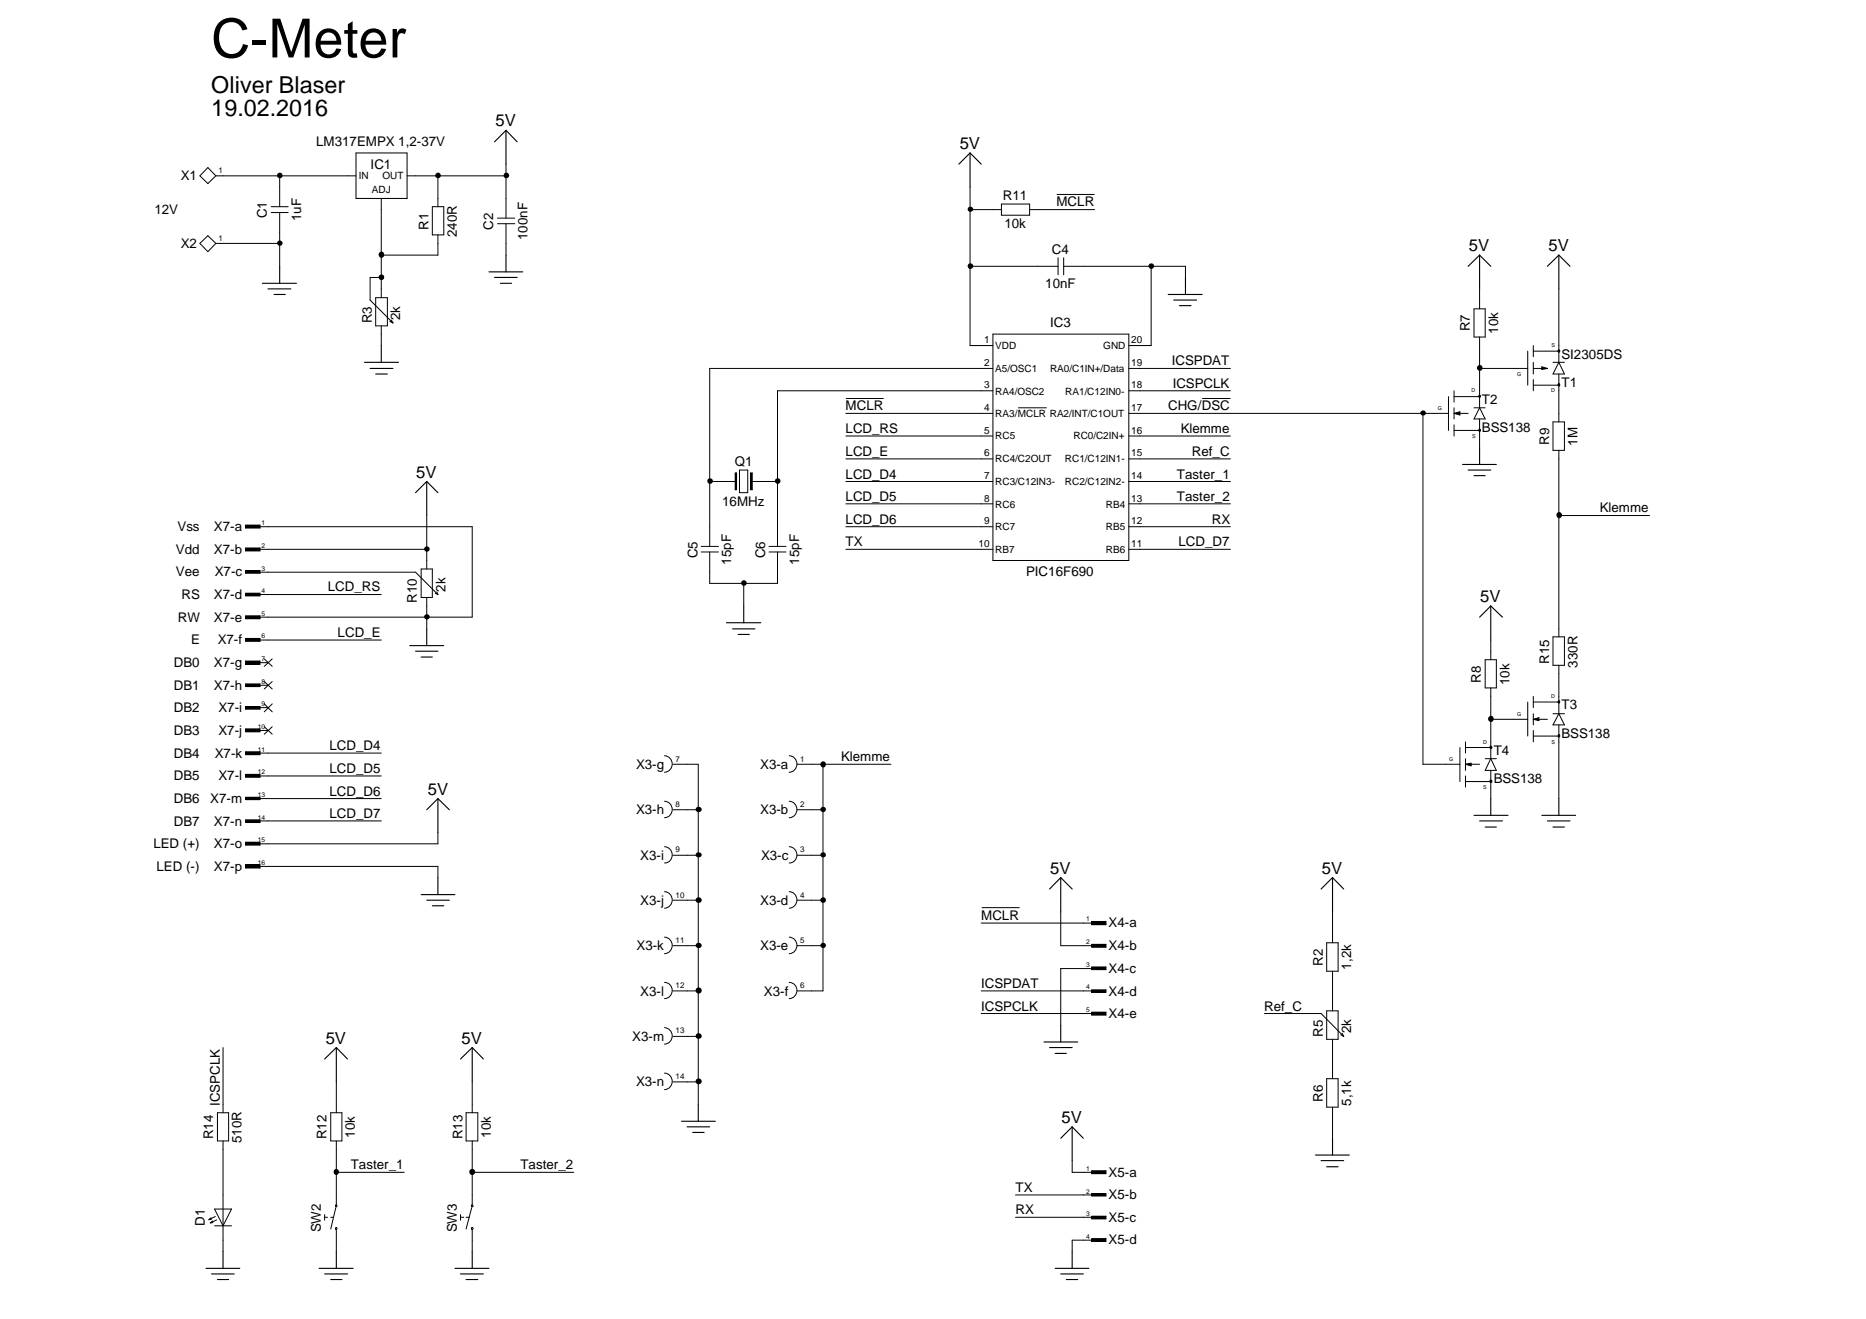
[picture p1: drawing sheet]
<svg xmlns="http://www.w3.org/2000/svg" width="297mm" height="210mm" viewBox="0 0 297 210" stroke-linecap="round" stroke-linejoin="round" font-family="sans-serif">
<g fill="none" stroke="#000" stroke-width=".18">
<path d="M80.5 20.7v5.4M80.5 20.7l-1.8 1.9M80.5 20.7l1.8 1.9M154.4 24.3v5.5M154.4 24.3l-1.8 1.8M154.4 24.3l1.8 1.8M41.8 45.1h5.4M42.7 46h3.6M43.6 46.9h1.8M44.5 42.4v2.7M58 57.7h5.4M58.9 58.6h3.7"/>
<path d="M59.8 59.5h1.9M60.7 55v2.7M77.8 43.3h5.4M78.7 44.2h3.6M79.7 45.1h1.7M80.5 40.6v2.7M186 46.9h5.4M186.8 47.8h3.7M187.7 48.6h1.9M188.7 44.2v2.7M235.5 40.6v5.4M235.5 40.6l-1.8 1.8"/>
<path d="M235.5 40.6l1.8 1.8M248.1 40.6v5.4M248.1 40.6l-1.8 1.8M248.1 40.6l1.8 1.8M67.9 76.6v5.4M67.9 76.6l-1.7 1.8M67.9 76.6l1.8 1.8M232.8 73.9h5.4M233.7 74.8h3.6M234.6 75.7h1.8M235.5 71.2v2.7M115.6 99.1h5.5"/>
<path d="M118.4 96.4v2.7M237.3 96.4v5.5M237.3 96.4l-1.8 1.8M237.3 96.4l1.9 1.8M65.2 102.7h5.4M66.2 103.6h3.5M67 104.6h1.8M67.9 100.1v2.6M116.6 100.1h3.6M117.5 101h1.8M69.7 127.1v5.4M69.7 139.7v2.7"/>
<path d="M69.7 127.1l-1.8 1.8M69.7 127.1l1.8 1.8M168.9 139.7v5.4M168.9 139.7l-1.8 1.8M168.9 139.7l1.8 1.8M212.1 139.7v5.4M212.1 139.7l-1.8 1.8M212.1 139.7l1.8 1.8M234.6 129.8h5.5M235.5 130.6h3.7M236.4 131.6h1.8M237.3 127.1v2.7"/>
<path d="M245.4 129.8h5.4M246.3 130.6h3.6M247.2 131.6h1.8M248.1 127.1v2.7M67 142.4h5.4M67.9 143.3h3.6M68.8 144.1h1.8M53.5 166.7v5.5M53.5 166.7l-1.8 1.8M53.5 166.7l1.8 1.8M75.2 166.7v5.5M75.2 166.7l-1.9 1.8"/>
<path d="M75.2 166.7l1.7 1.8M108.5 178.4h5.4M109.4 179.3h3.6M111.2 175.7v2.7M166.2 165.8h5.4M167.1 166.7h3.6M168 167.6h1.7M168.9 163.2v2.6M170.7 179.3v5.4M170.7 179.3l-1.8 1.8M170.7 179.3l1.8 1.8M35.5 199.1v2.7"/>
<path d="M53.5 199.1v2.7M75.2 199.1v2.7M110.3 180.2h1.8M170.7 199.1v2.7M209.4 183.8h5.4M210.3 184.7h3.6M211.2 185.7h1.8M212.1 181.1v2.7M32.8 201.8h5.4M33.7 202.7h3.6M34.6 203.6h1.8M50.8 201.8h5.4"/>
<path d="M51.7 202.7h3.6M52.6 203.6h1.8M72.4 201.8h5.4M73.3 202.7h3.6M74.2 203.6h1.9M168 201.8h5.3M168.9 202.7h3.6M169.7 203.6h1.9"/>
</g>
<g fill="none" stroke="#000" stroke-width=".16">
<path d="M31.8 38.7l1.3-1.2 1.3 1.2-1.3 1.3zM33.1 26.7l1.3 1.3-1.3 1.2-1.3-1.2zM34.4 28h22.3M34.4 38.7h10.1M43.2 32.9h2.7M43.2 33.8h2.7M44.5 28v4.9M44.5 33.8v8.6M56.7 24.3h8.1v7.3h-8.1zM60.7 31.6v15.8M64.8 28h15.7M68.8 32.9h1.8v4.5h-1.8z"/>
<path d="M69.7 28v4.9M69.7 37.4v3.2h-9M79.2 35.6h2.7M79.2 34.7h2.7M80.5 26.1v8.6M80.5 35.6v5M154.4 29.8v25.2h3.7M154.4 33.4h5M159.4 32.5h4.5v1.7h-4.5zM163.9 33.4h10.3M168.3 30.9h5.9M59.8 47.4h1.9v4.5h-1.9z"/>
<path d="M60.7 51.9v3.1M60.7 44.2h-1.8v3.6l3.7 3.6M62 51.1l.6 .3M62.3 50.9l.3 .5M154.4 42.4h14M158.1 58.6h-45.1v28.4M158.1 53.2h21.6v36h-21.6zM168.4 41v2.7M169.3 42.4h19.4v1.8M169.3 41v2.7M179.7 58.6h16.2M183.2 42.4v12.6h-3.5"/>
<path d="M234.6 49.1h1.8v4.5h-1.8zM235.5 58.6h7.7M235.5 46v3.1M235.5 53.6v11.3M243.2 55.9v5.4M244.1 58.6h2.2M244.1 55v1.8M244.1 57.7v1.8M244.1 55.9h4M245.4 58.4l.9 .2-.9 .2zM247.2 57.7h1.8M248.1 55.7l.2 .1-.2 .2z"/>
<path d="M248.1 57.7l.9 1.8h-1.8zM248.1 46v11.7M248.1 59.5v7.6M113 76.6h4M117 75.3h.2v2.6h-.2zM117.7 74.8h1.3v3.6h-1.3zM119.5 75.3h.2v2.6h-.2zM119.7 76.6h4.1M134.6 65.8h23.5M134.6 69.4h23.5M134.6 73h23.5M134.6 76.6h23.5"/>
<path d="M134.7 63.4h5.9M158.1 62.2h-34.3v24.8M162.1 64.9h4.5M179.7 62.2h16.2M179.7 65.8h50.9M179.7 69.4h16.2M179.7 73h16.2M179.7 76.6h16.2M191.4 63.4h4.4M226.5 65.8v55.8h5.9M230.6 63.1v5.4M231.5 65.8h2.2"/>
<path d="M231.5 62.2v1.8M231.5 64.9v1.8M231.5 67.6v1.8M231.5 63.1h4M231.5 68.5h4M231.5 65.8l.9-.3v.5zM234.6 64.9h1.8M235.4 62.9h.2l-.1 .3-.1-.1zM235.4 68.3h.2l-.1 .3zM235.5 64.9l.9 1.8h-1.8zM235.5 66.7v4.5M244.1 60.4v1.8"/>
<path d="M244.1 61.3h4M247.2 67.1h1.8v4.6h-1.8zM248.1 61.1h.1l.1 .1-.2 .2zM248.1 71.7v29.6M39.1 83.6h2.3v.4h-2.3zM39.1 87.2h2.3v.5h-2.3zM39.1 90.8h2.3v.4h-2.3zM39.1 94.4h2.3v.4h-2.3zM39.1 98h2.3v.5h-2.3zM40.4 83.8h34.8v14.4h-34.8M40.4 87.4h27.5M40.4 91.1h25.8l3.5 3.5"/>
<path d="M40.4 94.6h20.3M67 90.6h1.8v4.5h-1.8zM67.9 82v8.6M67.9 95.1v5M69.3 94.4l.4 .2M69.5 94.2l.2 .4M111.6 87.8h2.8M111.6 87h2.8M113 87.8v5h10.8v-5M118.4 92.8v3.6M122.4 87.8h2.7M122.4 87h2.7"/>
<path d="M134.6 80.2h23.5M134.6 83.8h23.5M134.6 87.4h23.5M179.7 80.2h16.2M179.7 83.8h16.2M179.7 87.4h16.2M248.1 82h14.5M39.1 101.6h2.3v.5h-2.3zM39.1 105.2h2.3v.5h-2.3zM39.1 108.8h2.3v.5h-2.3zM39.1 112.4h2.3v.5h-2.3zM39.1 116h2.3v.5h-2.3z"/>
<path d="M39.1 119.6h2.3v.5h-2.3zM40.4 101.9h20.3M40.4 105.5h2.3M40.4 109.1h2.3M40.4 112.6h2.3M40.4 116.2h2.3M40.4 119.8h20.3M42.1 112l1.2 1.3M42.1 104.9l1.2 1.1M42.1 115.7l1.2 1.1M42.1 108.5l1.2 1.1M43.3 112l-1.2 1.3"/>
<path d="M43.3 104.9l-1.2 1.1M43.3 115.7l-1.2 1.1M43.3 108.5l-1.2 1.1M232.4 119v5.4M233.3 118.1v1.7M233.3 119h4M236.4 105h1.8v4.5h-1.8zM237.2 118.8h.2v.1l-.1 .2-.1-.2zM237.3 114.5h5.9M237.3 101.9v3.1M237.3 109.5v11.2M243.2 111.7v5.4"/>
<path d="M244.1 110.8v1.8M244.1 113.6v1.8M244.1 116.2v1.9M244.1 114.5h2.2M244.1 111.7h4M244.1 117.1h4M244.1 114.5l.9-.3v.5zM247.2 113.6h1.8M247.2 101.3h1.8v4.6h-1.8zM248.1 111.6h.1v.2h-.1zM248.1 116.9h.1l.1 .2-.2 .2zM248.1 105.9v7.7"/>
<path d="M248.1 115.4v11.7M248.1 113.6l.9 1.8h-1.8zM39.1 123.2h2.3v.5h-2.3zM39.1 126.9h2.3v.4h-2.3zM39.1 130.5h2.3v.4h-2.3zM39.1 134h2.3v.5h-2.3zM39.1 137.6h2.3v.5h-2.3zM40.4 137.9h29.3v1.8M40.4 123.5h20.3M40.4 127.1h20.3M40.4 130.6h20.3M69.7 132.5v1.8h-29.3"/>
<path d="M105.8 120.3a1.32 1.32 0 0 1 1.2 1.3 1.32 1.32 0 0 1-1.2 1.3M105.8 127.5a1.32 1.32 0 0 1 1.2 1.3 1.32 1.32 0 0 1-1.2 1.3M105.8 134.7a1.29 1.29 0 0 1 1.2 1.3 1.29 1.29 0 0 1-1.2 1.3M107.1 121.6h4.1v54.1M107.1 128.9h4.1M107.1 136.1h4.1M125.6 120.3a1.32 1.32 0 0 1 1.3 1.3 1.32 1.32 0 0 1-1.3 1.3M125.6 127.5a1.32 1.32 0 0 1 1.3 1.3 1.32 1.32 0 0 1-1.3 1.3M125.6 134.7a1.29 1.29 0 0 1 1.3 1.3 1.29 1.29 0 0 1-1.3 1.3M126.9 121.6h14.9M126.9 128.9h4.1M126.9 136.1h4.1"/>
<path d="M131 121.6v36.1h-4.1M233.3 121.6h2.2M233.3 120.7v1.9M233.3 123.5v1.8M233.3 124.4h4M233.3 121.6l.9-.1v.4zM236.4 120.7h1.8M237.2 124.2h.2v.1l-.1 .2zM237.3 120.7l.9 1.9h-1.8zM237.3 122.6v4.5M105.8 141.9a1.32 1.32 0 0 1 1.2 1.3 1.32 1.32 0 0 1-1.2 1.3M105.8 149.1a1.32 1.32 0 0 1 1.2 1.4 1.32 1.32 0 0 1-1.2 1.3"/>
<path d="M105.8 156.3a1.29 1.29 0 0 1 1.2 1.3 1.29 1.29 0 0 1-1.2 1.3M107.1 143.3h4.1M107.1 150.5h4.1M107.1 157.7h4.1M125.6 141.9a1.32 1.32 0 0 1 1.3 1.3 1.32 1.32 0 0 1-1.3 1.3M125.6 149.1a1.32 1.32 0 0 1 1.3 1.4 1.32 1.32 0 0 1-1.3 1.3M125.6 156.3a1.29 1.29 0 0 1 1.3 1.3 1.29 1.29 0 0 1-1.3 1.3M126.9 143.3h4.1M126.9 150.5h4.1M156.2 157.7h18.5M156.2 146.9h18.5M156.3 144.4h5.9"/>
<path d="M168.9 145.1v5.4h5.8M173.8 146.6h2.3v.6h-2.3zM173.8 150.3h2.3v.4h-2.3zM173.8 153.9h2.3v.4h-2.3zM173.8 157.5h2.3v.4h-2.3zM174.7 154.1h-5.8v9.1M211.2 150h1.8v4.6h-1.8zM212.1 145.1v4.9M212.1 154.6v6.3M34.6 177.1h1.8v4.5h-1.8zM35.5 166.7v10.4M52.6 177.1h1.8v4.5h-1.8z"/>
<path d="M53.5 172.2v4.9M74.2 177.1h1.9v4.5h-1.9zM75.2 172.2v4.9M105.8 163.5a1.32 1.32 0 0 1 1.2 1.3 1.32 1.32 0 0 1-1.2 1.4M105.8 170.8a1.32 1.32 0 0 1 1.2 1.3 1.32 1.32 0 0 1-1.2 1.3M107.1 164.9h4.1M107.1 172.2h4.1M156.2 161.3h18.5M173.8 161.1h2.3v.4h-2.3zM201.3 161.3h9l3.6 3.6M211.2 160.9h1.8v4.5h-1.8zM211.2 171.7h1.8v4.5h-1.8z"/>
<path d="M212.1 165.4v6.3M212.1 176.2v4.9M213.4 164.7l.5 .2M213.6 164.4l.3 .5M33.6 193.8l-.3 .3M33.7 194l-.4 .1M33.9 194.3l-.4 .3M33.9 194.6h-.4M34.1 192.4h2.8l-1.4 2.7zM34.1 195.1h2.8M34.3 193.6l-1 .5M34.5 194.1l-1 .5"/>
<path d="M35.5 181.6v17.5M51.7 193.7h.4M51.7 193.3v.9M52.6 193.7h.4M53.4 195.4h.2l-.1 .3zM53.4 191.8h.2l-.1 .3-.1-.2zM53.5 192.2l-.9 3.4M53.5 181.6v10.1M53.5 195.7v3.4M53.5 186.6h10.8M73.3 193.7h.5M73.3 193.3v.9"/>
<path d="M74.2 193.7h.5M75.1 195.4l.1-.1 .1 .2-.1 .2zM75.1 191.8l.1-.1 .1 .2-.1 .2-.2-.2zM75.1 192.2l-.9 3.4M75.2 181.6v10.1M75.2 195.7v3.4M75.2 186.6h16.1M161.7 193.7h13M161.7 190.2h13M170.7 184.7v1.9h4M173.8 186.3h2.3v.5h-2.3zM173.8 189.9h2.3v.4h-2.3z"/>
<path d="M173.8 193.5h2.3v.5h-2.3zM173.8 197.1h2.3v.5h-2.3zM174.7 197.4h-4v1.7"/>
</g>
<path d="M117.1 75.3v2.6" fill="none" stroke="#000" stroke-width=".21"/>
<path d="M119.6 75.3v2.6" fill="none" stroke="#000" stroke-width=".25"/>
<g fill="#000">
<path d="M245.4 58.4l.9 .2-.9 .2zM231.5 65.8l.9-.3v.5zM244.1 114.5l.9-.3v.5zM233.3 121.6l.9-.1v.4z"/>
<path d="M247.9 55.8l.2-.1 .3 .1v.2l-.3 .1-.2-.1z" fill-rule="evenodd"/>
<path d="M235.4 63l.1-.1 .2 .1v.2l-.2 .1-.1-.1z" fill-rule="evenodd"/>
<path d="M235.4 68.4l.1-.1 .2 .1v.2l-.2 .1-.1-.1z" fill-rule="evenodd"/>
<path d="M247.9 61.2l.2-.2 .3 .2v.2l-.3 .1-.2-.1z" fill-rule="evenodd"/>
<path d="M39.1 83.6h2.3v.4h-2.3z" fill-rule="evenodd"/>
<path d="M39.1 87.2h2.3v.5h-2.3z" fill-rule="evenodd"/>
<path d="M39.1 98h2.3v.5h-2.3z" fill-rule="evenodd"/>
<path d="M39.1 101.6h2.3v.5h-2.3z" fill-rule="evenodd"/>
<path d="M39.1 105.2h2.3v.5h-2.3z" fill-rule="evenodd"/>
<path d="M39.1 116h2.3v.5h-2.3z" fill-rule="evenodd"/>
<path d="M39.1 119.6h2.3v.5h-2.3z" fill-rule="evenodd"/>
<path d="M237.1 118.8l.2-.1 .3 .1v.3l-.3 .1-.2-.1z" fill-rule="evenodd"/>
<path d="M247.9 111.6l.2-.1 .3 .1v.2l-.3 .2-.2-.2z" fill-rule="evenodd"/>
<path d="M247.9 117.1l.2-.1 .3 .1v.2h-.3h-.2z" fill-rule="evenodd"/>
<path d="M39.1 123.2h2.3v.5h-2.3z" fill-rule="evenodd"/>
<path d="M39.1 134h2.3v.5h-2.3z" fill-rule="evenodd"/>
<path d="M39.1 137.6h2.3v.5h-2.3z" fill-rule="evenodd"/>
<path d="M110.8 135.8a.47 .47 0 0 1 .6-.1 .47 .47 0 0 1 .2 .6 .52 .52 0 0 1-.9-.2z" fill-rule="evenodd"/>
<path d="M237.1 124.2l.2-.1 .3 .1v.3l-.3 .1-.2-.1z" fill-rule="evenodd"/>
<path d="M173.8 146.6h2.3v.6h-2.3z" fill-rule="evenodd"/>
<path d="M173.8 150.3h2.3v.4h-2.3z" fill-rule="evenodd"/>
<path d="M173.8 161.1h2.3v.4h-2.3z" fill-rule="evenodd"/>
<path d="M173.8 186.3h2.3v.5h-2.3z" fill-rule="evenodd"/>
<path d="M173.8 197.1h2.3v.5h-2.3z" fill-rule="evenodd"/>
<circle cx="44.5" cy="38.7" r=".43"/>
<circle cx="44.5" cy="27.9" r=".44"/>
<circle cx="69.7" cy="27.9" r=".44"/>
<circle cx="80.6" cy="27.9" r=".44"/>
<circle cx="154.5" cy="33.3" r=".43"/>
<circle cx="60.7" cy="44.1" r=".45"/>
<circle cx="60.7" cy="40.6" r=".47"/>
<circle cx="154.5" cy="42.3" r=".45"/>
<circle cx="183.3" cy="42.3" r=".45"/>
<circle cx="235.6" cy="58.6" r=".46"/>
<circle cx="113" cy="76.6" r=".45"/>
<circle cx="123.8" cy="76.6" r=".45"/>
<circle cx="226.5" cy="65.7" r=".43"/>
<circle cx="68" cy="87.4" r=".44"/>
<circle cx="68" cy="98.2" r=".44"/>
<circle cx="118.4" cy="92.8" r=".44"/>
<circle cx="248.2" cy="82" r=".47"/>
<circle cx="237.3" cy="114.4" r=".47"/>
<circle cx="111.2" cy="128.8" r=".46"/>
<circle cx="131" cy="128.8" r=".44"/>
<circle cx="131" cy="121.7" r=".47"/>
<circle cx="131" cy="136" r=".43"/>
<circle cx="111.2" cy="150.4" r=".46"/>
<circle cx="111.2" cy="143.2" r=".46"/>
<circle cx="111.2" cy="157.6" r=".49"/>
<circle cx="131" cy="150.4" r=".43"/>
<circle cx="131" cy="143.2" r=".44"/>
<circle cx="111.2" cy="172.1" r=".48"/>
<circle cx="111.2" cy="164.8" r=".46"/>
<circle cx="53.5" cy="186.5" r=".46"/>
<circle cx="75.2" cy="186.5" r=".48"/>
</g>
<path d="M39.1 91h2.3M39.1 94.6h2.3M39.1 109.1h2.3M39.1 112.6h2.3M39.1 130.7h2.3M173.8 154.1h2.3M173.8 193.8h2.3" fill="none" stroke="#000" stroke-width=".42"/>
<path d="M39.1 127.1h2.3M173.8 157.7h2.3M173.8 190.1h2.3" fill="none" stroke="#000" stroke-width=".38"/>
<text font-size="8.6" x="33.6" y="9.1">C-Meter</text>
<g font-size="3.7">
<text x="33.6" y="14.8">Oliver Blaser</text>
<text x="33.6" y="18.4">19.02.2016</text>
</g>
<g font-size="2.7">
<text x="78.9" y="20.1">5V</text>
<text x="152.8" y="23.7">5V</text>
<text x="233.8" y="40">5V</text>
<text x="246.5" y="40">5V</text>
<text x="66.2" y="76">5V</text>
<text x="235.6" y="95.8">5V</text>
<text x="68.1" y="126.5">5V</text>
<text x="167.2" y="139.1">5V</text>
<text x="210.4" y="139.1">5V</text>
<text x="51.8" y="166.1">5V</text>
<text x="73.5" y="166.1">5V</text>
<text x="169" y="178.7">5V</text>
</g>
<g font-size="2.1">
<text x="50.3" y="23.3">LM317EMPX 1,2-37V</text>
<text x="28.8" y="28.7">X1</text>
<text x="59" y="26.9">IC1</text>
<text x="24.6" y="34.1">12V</text>
<text x="42.5" y="34.8" transform="rotate(-90 42.5 34.8)">C1</text>
<text x="47.9" y="35.2" transform="rotate(-90 47.9 35.2)">1uF</text>
<text x="159.6" y="31.8">R11</text>
<text x="168.2" y="32.9">MCLR</text>
<text x="28.8" y="39.5">X2</text>
<text x="68.2" y="36.6" transform="rotate(-90 68.2 36.6)">R1</text>
<text x="72.7" y="37.8" transform="rotate(-90 72.7 37.8)">240R</text>
<text x="78.5" y="36.6" transform="rotate(-90 78.5 36.6)">C2</text>
<text x="84" y="38.2" transform="rotate(-90 84 38.2)">100nF</text>
<text x="159.9" y="36.3">10k</text>
<text x="167.5" y="40.4">C4</text>
<text x="166.4" y="45.8">10nF</text>
<text x="59.2" y="51.5" transform="rotate(-90 59.2 51.5)">R3</text>
<text x="63.7" y="50.9" transform="rotate(-90 63.7 50.9)">2k</text>
<text x="167.2" y="52.1">IC3</text>
<text x="234" y="52.7" transform="rotate(-90 234 52.7)">R7</text>
<text x="238.5" y="53.1" transform="rotate(-90 238.5 53.1)">10k</text>
<text x="186.5" y="58.1">ICSPDAT</text>
<text x="248.6" y="57.1">SI2305DS</text>
<text x="134.6" y="65.3">MCLR</text>
<text x="186" y="65.3">CHG/DSC</text>
<text x="186.7" y="61.7">ICSPCLK</text>
<text x="235.9" y="64.2">T2</text>
<text x="248.6" y="61.6">T1</text>
<text x="134.6" y="68.9">LCD_RS</text>
<text x="187.9" y="68.9">Klemme</text>
<text x="235.9" y="68.7">BSS138</text>
<text x="246.6" y="70.8" transform="rotate(-90 246.6 70.8)">R9</text>
<text x="251.1" y="70.9" transform="rotate(-90 251.1 70.9)">1M</text>
<text x="117" y="74.2">Q1</text>
<text x="134.6" y="72.5">LCD_E</text>
<text x="134.6" y="76.2">LCD_D4</text>
<text x="187.4" y="76.2">Taster_1</text>
<text x="189.7" y="72.5">Ref_C</text>
<text x="115" y="80.5">16MHz</text>
<text x="134.6" y="83.3">LCD_D6</text>
<text x="134.6" y="79.7">LCD_D5</text>
<text x="187.4" y="79.7">Taster_2</text>
<text x="192.9" y="83.3">RX</text>
<text x="254.7" y="81.5">Klemme</text>
<text x="28" y="88.1">Vdd</text>
<text x="28.3" y="84.5">Vss</text>
<text x="34.1" y="84.5">X7-a</text>
<text x="34.1" y="88.1">X7-b</text>
<text x="111" y="88.8" transform="rotate(-90 111 88.8)">C5</text>
<text x="116.4" y="89.9" transform="rotate(-90 116.4 89.9)">15pF</text>
<text x="121.8" y="88.8" transform="rotate(-90 121.8 88.8)">C6</text>
<text x="127.2" y="89.9" transform="rotate(-90 127.2 89.9)">15pF</text>
<text x="134.6" y="87">TX</text>
<text x="187.6" y="87">LCD_D7</text>
<text x="28" y="91.7">Vee</text>
<text x="28.9" y="95.4">RS</text>
<text x="34.1" y="95.4">X7-d</text>
<text x="34.2" y="91.7">X7-c</text>
<text x="52.2" y="94.1">LCD_RS</text>
<text x="66.4" y="95.9" transform="rotate(-90 66.4 95.9)">R10</text>
<text x="70.9" y="94.2" transform="rotate(-90 70.9 94.2)">2k</text>
<text x="163.4" y="91.7">PIC16F690</text>
<text x="28.3" y="99">RW</text>
<text x="34.1" y="99">X7-e</text>
<text x="53.7" y="101.3">LCD_E</text>
<text x="27.7" y="106.1">DB0</text>
<text x="30.4" y="102.5">E</text>
<text x="34.1" y="106.1">X7-g</text>
<text x="34.7" y="102.5">X7-f</text>
<text x="246.6" y="105.7" transform="rotate(-90 246.6 105.7)">R15</text>
<text x="251.1" y="106.3" transform="rotate(-90 251.1 106.3)">330R</text>
<text x="27.7" y="113.4">DB2</text>
<text x="27.7" y="109.8">DB1</text>
<text x="34.1" y="109.8">X7-h</text>
<text x="34.8" y="113.4">X7-i</text>
<text x="235.7" y="108.6" transform="rotate(-90 235.7 108.6)">R8</text>
<text x="240.3" y="109.1" transform="rotate(-90 240.3 109.1)">10k</text>
<text x="248.6" y="112.9">T3</text>
<text x="27.7" y="117">DB3</text>
<text x="34.8" y="117">X7-j</text>
<text x="52.4" y="119.4">LCD_D4</text>
<text x="248.6" y="117.4">BSS138</text>
<text x="27.7" y="124.2">DB5</text>
<text x="27.7" y="120.6">DB4</text>
<text x="34.2" y="120.6">X7-k</text>
<text x="34.8" y="124.2">X7-l</text>
<text x="52.4" y="123">LCD_D5</text>
<text x="101.2" y="122.4">X3-g</text>
<text x="121" y="122.4">X3-a</text>
<text x="133.9" y="121.2">Klemme</text>
<text x="237.8" y="124.6">BSS138</text>
<text x="237.8" y="120.1">T4</text>
<text x="27.7" y="131.4">DB7</text>
<text x="27.7" y="127.8">DB6</text>
<text x="33.5" y="127.8">X7-m</text>
<text x="34.1" y="131.4">X7-n</text>
<text x="52.4" y="130.2">LCD_D7</text>
<text x="52.4" y="126.6">LCD_D6</text>
<text x="101.2" y="129.6">X3-h</text>
<text x="121" y="129.6">X3-b</text>
<text x="24.4" y="135">LED (+)</text>
<text x="34.1" y="135">X7-o</text>
<text x="101.9" y="136.8">X3-i</text>
<text x="121.1" y="136.8">X3-c</text>
<text x="24.9" y="138.6">LED (-)</text>
<text x="34.1" y="138.6">X7-p</text>
<text x="101.9" y="144">X3-j</text>
<text x="121" y="144">X3-d</text>
<text x="156.2" y="146.4">MCLR</text>
<text x="176.5" y="147.6">X4-a</text>
<text x="101.3" y="151.2">X3-k</text>
<text x="121" y="151.2">X3-e</text>
<text x="176.5" y="151.2">X4-b</text>
<text x="176.5" y="154.8">X4-c</text>
<text x="210.6" y="153.7" transform="rotate(-90 210.6 153.7)">R2</text>
<text x="215.1" y="154.3" transform="rotate(-90 215.1 154.3)">1,2k</text>
<text x="101.9" y="158.5">X3-l</text>
<text x="121.6" y="158.5">X3-f</text>
<text x="156.2" y="157.2">ICSPDAT</text>
<text x="156.2" y="160.8">ICSPCLK</text>
<text x="176.5" y="158.5">X4-d</text>
<text x="201.2" y="160.8">Ref_C</text>
<text x="100.7" y="165.6">X3-m</text>
<text x="176.5" y="162">X4-e</text>
<text x="210.6" y="165" transform="rotate(-90 210.6 165)">R5</text>
<text x="215.1" y="164.5" transform="rotate(-90 215.1 164.5)">2k</text>
<text x="101.2" y="172.8">X3-n</text>
<text x="35" y="176" transform="rotate(-90 35 176)">ICSPCLK</text>
<text x="210.6" y="175.3" transform="rotate(-90 210.6 175.3)">R6</text>
<text x="215.1" y="176" transform="rotate(-90 215.1 176)">5,1k</text>
<text x="33.9" y="181.3" transform="rotate(-90 33.9 181.3)">R14</text>
<text x="38.5" y="181.9" transform="rotate(-90 38.5 181.9)">510R</text>
<text x="52" y="181.3" transform="rotate(-90 52 181.3)">R12</text>
<text x="56.5" y="181.1" transform="rotate(-90 56.5 181.1)">10k</text>
<text x="73.6" y="181.3" transform="rotate(-90 73.6 181.3)">R13</text>
<text x="78.1" y="181.1" transform="rotate(-90 78.1 181.1)">10k</text>
<text x="55.8" y="186.1">Taster_1</text>
<text x="82.8" y="186.1">Taster_2</text>
<text x="161.7" y="189.7">TX</text>
<text x="176.5" y="187.2">X5-a</text>
<text x="176.5" y="190.9">X5-b</text>
<text x="32.6" y="195.1" transform="rotate(-90 32.6 195.1)">D1</text>
<text x="51.1" y="196.1" transform="rotate(-90 51.1 196.1)">SW2</text>
<text x="72.7" y="196.1" transform="rotate(-90 72.7 196.1)">SW3</text>
<text x="161.7" y="193.3">RX</text>
<text x="176.5" y="194.5">X5-c</text>
<text x="176.5" y="198">X5-d</text>
</g>
<g font-size="1.6">
<text x="57.1" y="28.5">IN</text>
<text x="60.9" y="28.5">OUT</text>
<text x="59.2" y="30.7">ADJ</text>
<text x="156.7" y="58.3">2</text>
<text x="156.7" y="54.7">1</text>
<text x="158.4" y="55.5">VDD</text>
<text x="158.4" y="59.1">A5/OSC1</text>
<text x="167.2" y="59.1">RA0/C1IN+/Data</text>
<text x="175.6" y="55.5">GND</text>
<text x="180.1" y="54.7">20</text>
<text x="180.1" y="58.3">19</text>
<text x="156.7" y="61.8">3</text>
<text x="156.7" y="65.4">4</text>
<text x="158.4" y="62.8">RA4/OSC2</text>
<text x="169.6" y="62.8">RA1/C12IN0-</text>
<text x="180.1" y="65.4">17</text>
<text x="180.1" y="61.8">18</text>
<text x="156.7" y="69">5</text>
<text x="158.4" y="66.3">RA3/MCLR RA2/INT/C1OUT</text>
<text x="158.4" y="69.9">RC5</text>
<text x="170.9" y="69.9">RC0/C2IN+</text>
<text x="180.1" y="69">16</text>
<text x="156.7" y="76.3">7</text>
<text x="156.7" y="72.6">6</text>
<text x="158.4" y="73.5">RC4/C2OUT</text>
<text x="158.4" y="77.2">RC3/C12IN3-</text>
<text x="169.5" y="77.2">RC2/C12IN2-</text>
<text x="169.5" y="73.5">RC1/C12IN1-</text>
<text x="180.1" y="72.6">15</text>
<text x="180.1" y="76.3">14</text>
<text x="156.7" y="79.8">8</text>
<text x="156.7" y="83.4">9</text>
<text x="158.4" y="80.8">RC6</text>
<text x="176.1" y="80.8">RB4</text>
<text x="180.1" y="79.8">13</text>
<text x="180.1" y="83.4">12</text>
<text x="155.8" y="87.1">10</text>
<text x="158.4" y="84.3">RC7</text>
<text x="158.4" y="88">RB7</text>
<text x="176.1" y="84.3">RB5</text>
<text x="176.1" y="88">RB6</text>
<text x="180.1" y="87.1">11</text>
</g>
<g font-size="1.3">
<text x="34.8" y="27.5">1</text>
<text x="34.8" y="38.3">1</text>
<text x="107.6" y="121.2">7</text>
<text x="127.4" y="121.2">1</text>
<text x="107.6" y="128.4">8</text>
<text x="127.4" y="128.4">2</text>
<text x="107.6" y="135.6">9</text>
<text x="127.4" y="135.6">3</text>
<text x="107.6" y="142.8">10</text>
<text x="127.4" y="142.8">4</text>
<text x="107.6" y="150.1">11</text>
<text x="127.4" y="150.1">5</text>
<text x="107.6" y="157.2">12</text>
<text x="127.4" y="157.2">6</text>
<text x="107.6" y="164.5">13</text>
<text x="107.6" y="171.7">14</text>
</g>
<g font-size="1.1">
<text x="41.6" y="83.6">1</text>
<text x="41.6" y="87.2">2</text>
<text x="41.6" y="90.8">3</text>
<text x="41.6" y="94.4">4</text>
<text x="41.6" y="98">5</text>
<text x="41.6" y="101.6">6</text>
<text x="41.6" y="105.2">7</text>
<text x="41.6" y="108.8">8</text>
<text x="41.6" y="112.4">9</text>
<text x="41" y="116">10</text>
<text x="41" y="119.6">11</text>
<text x="41" y="123.2">12</text>
<text x="41" y="130.4">14</text>
<text x="41" y="126.9">13</text>
<text x="41" y="134">15</text>
<text x="41" y="137.7">16</text>
<text x="172.9" y="146.6">1</text>
<text x="172.9" y="150.3">2</text>
<text x="172.9" y="153.9">3</text>
<text x="172.9" y="157.4">4</text>
<text x="172.9" y="161.1">5</text>
<text x="172.9" y="186.3">1</text>
<text x="172.9" y="189.9">2</text>
<text x="172.9" y="193.5">3</text>
<text x="172.9" y="197.1">4</text>
</g>
<g font-size=".8">
<text x="241.5" y="59.8">G</text>
<text x="247" y="55.3">S</text>
<text x="228.9" y="65.2">G</text>
<text x="234.3" y="62.4">D</text>
<text x="246.9" y="62.4">D</text>
<text x="234.3" y="69.7">S</text>
<text x="241.5" y="113.9">G</text>
<text x="246.9" y="111.1">D</text>
<text x="236.1" y="118.4">D</text>
<text x="247" y="118.4">S</text>
<text x="230.7" y="121">G</text>
<text x="236.1" y="125.5">S</text>
</g>
</svg>
